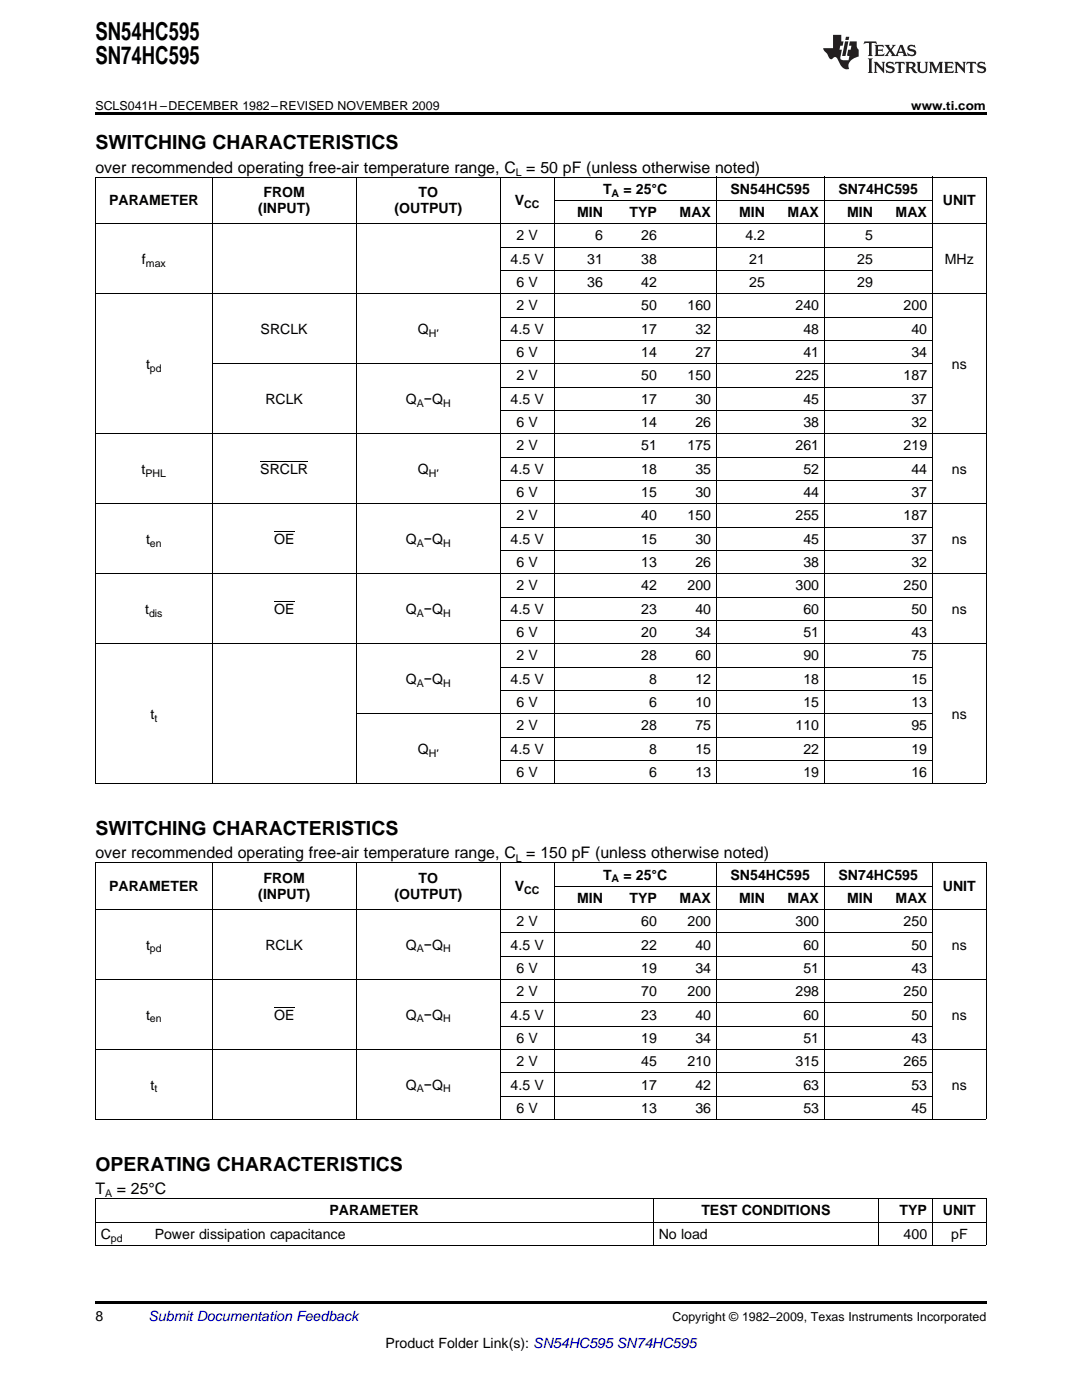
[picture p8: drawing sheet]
<svg xmlns="http://www.w3.org/2000/svg" width="216mm" height="279mm" viewBox="0 0 216 279" stroke-linecap="round" stroke-linejoin="round" font-family="sans-serif">
<g fill="#231f20">
<path d="M172.5 8.3l-.1 .5 .4-.2h.6v.1v2.1l-.2 .4h.9l-.2-.4v-2.1l.1-.1h.5l.5 .2-.2-.5zM174.5 9l.2 .3v1.5l-.2 .4h1.8l.2-.6a1.04 1.04 0 0 1-1.3 .2v-.7h.6l.3 .2v-.6l-.3 .2h-.6v-.6l.8-.1 .4 .3-.2-.5zM176.5 9l.9 1.1-.9 1.1h.8l-.2-.2 .4-.7 .5 .7-.2 .2h1.5l-.2-.2 .2-.4h.9l.1 .4-.2 .2h1l-.3-.3-.7-1.9h-.5l-.9 2-.8-1 .9-1h-.8l.1 .3-.4 .5-.3-.6 .1-.2zM179.7 9.3l.4 1h-.7zM181.3 9.1a.63 .63 0 0 0-.2 .7 .63 .63 0 0 0 .6 .4l.6 .2 .1 .2a.75 .75 0 0 1-.7 .4 .75 .75 0 0 1-.6-.5l.1 .7 .1-.1a1.11 1.11 0 0 0 1.5-.6 1.13 1.13 0 0 0-1.2-.8l-.1-.4a1.04 1.04 0 0 1 1.2 .2l-.2-.5-.2 .1-.4-.2zM173.2 11.7l.2 .3v2.2l-.2 .4h1l-.3-.4v-2.2l.3-.3zM174.3 12.3l.3 .4v1.5l-.3 .4h.8l-.2-.4v-1.3l1.5 1.7v-1.9l.2-.4h-.7l.2 .4v.9l-1.1-1.3zM177 12.5a.62 .62 0 0 0-.2 .7 .62 .62 0 0 0 .6 .4l.6 .1 .1 .3a.76 .76 0 0 1-.7 .3 .76 .76 0 0 1-.7-.4l.2 .7 .1-.1a1.11 1.11 0 0 0 1.5-.6 1.13 1.13 0 0 0-1.2-.8l-.1-.4a1.04 1.04 0 0 1 1.2 .2l-.2-.6-.2 .1-.5-.1zM178.7 12.3l-.2 .7a.61 .61 0 0 1 .8-.4v1.6l-.2 .4h.9l-.2-.4v-1.6a.63 .63 0 0 1 .7 .4l-.1-.7zM180.6 12.3l.3 .4v1.5l-.3 .4h1l-.2-.2-.1-.8 .6 .2a.76 .76 0 0 0 1.2 .7l-1-1a.58 .58 0 0 0 .6-.5 .58 .58 0 0 0-.5-.6zM181.4 12.7l.1-.1a.45 .45 0 0 1 .5 .1 .45 .45 0 0 1 .1 .5l-.8 .2zM182.9 12.3l.2 .2a2.17 2.17 0 0 0 .3 1.9 .99 .99 0 0 0 1.6-.6v-1.1l.2-.4h-.7l.2 .2a1.92 1.92 0 0 1-.2 1.8 .6 .6 0 0 1-.9-.5v-1.1l.2-.4zM185.4 12.3l.2 .4v1.5l-.2 .4h.7l-.2-.4v-1.4l.8 1.8 .8-1.8v1.4l-.2 .4h.9l-.2-.4v-1.5l.2-.4h-.8l-.6 1.5-.6-1.5zM188.4 12.3l.2 .4v1.5l-.2 .4h1.8l.1-.6a1.04 1.04 0 0 1-1.2 .2v-.7h.5l.4 .2v-.6l-.4 .2h-.5v-.7h.8l.3 .3-.1-.6zM190.5 12.3l.2 .4v1.5l-.2 .4h.7l-.2-.4v-1.3l1.5 1.7v-1.9l.2-.4h-.7l.2 .4v.9l-1.1-1.3zM192.9 12.3l-.1 .7a.61 .61 0 0 1 .7-.4l.1 1.6-.3 .4h1l-.3-.4 .1-1.6a.63 .63 0 0 1 .7 .4l-.1-.7zM195.2 12.5a.62 .62 0 0 0-.2 .7 .62 .62 0 0 0 .6 .4l.6 .1 .1 .3a.76 .76 0 0 1-.7 .3 .76 .76 0 0 1-.6-.4l.1 .7 .1-.1a1.11 1.11 0 0 0 1.6-.6 1.13 1.13 0 0 0-1.3-.8l-.1-.4a1.04 1.04 0 0 1 1.2 .2l-.1-.6-.2 .1-.5-.1z"/>
<path d="M166.2 7v2.6h-1.9v.4l.8 .9a.91 .91 0 0 0 1 .9 .56 .56 0 0 1 .5-.4 .56 .56 0 0 1 .5 .3l.4 .8a1.53 1.53 0 0 0 1.9 1.2 1.54 1.54 0 0 1 1-2.1l.9-.3v-1.4a1.52 1.52 0 0 1-.4-1.6h-1.3l-.2 .8h.5l-.2 .8h-.5l-.1 1v.2l.4 .1-.2 .8a1.93 1.93 0 0 1-1.6-.2l.3-1.9h-.5l.2-.8h.4l.2-.8h-.4v-1.3zM168.6 8.3l-.6 2.9h.7l.6-2.9zM168.8 7.3l-.1 .7h.6l.2-.7z"/>
</g>
<path d="M19 22.5h177.8v.5h-177.8zM19 259.7h177.8v.5h-177.8z" fill="#000"/>
<g fill="none" stroke="#000" stroke-width=".2">
<path d="M19 35.3h177.8M19.1 35.3v121.1M42.3 35.3v121.1M71.1 35.3v121.1M99.8 35.3v121.1M110.6 35.3v121.1M110.6 40h75.4M142.9 35.3v121.1M164.4 35.3v121.1M186 35.3v121.1M196.8 35.3v121.1M19 58.6h177.8"/>
<path d="M19 44.6h177.8M99.8 54h86.3M99.8 49.3h86.3M42.4 72.6h143.7M99.8 77.2h86.3M99.8 67.9h86.3M99.8 63.3h86.3M19 86.6h177.8M51.9 92.1h9.6M99.8 95.9h86.3M99.8 91.2h86.3M99.8 81.9h86.3"/>
<path d="M19 114.5h177.8M19 100.5h177.8M54.7 120h4M54.7 106h4M99.8 119.2h86.3M99.8 109.8h86.3M99.8 105.2h86.3M19 128.5h177.8M99.8 137.8h86.3M99.8 133.1h86.3M99.8 123.8h86.3M19 156.4h177.8"/>
<path d="M71.1 142.4h115M99.8 151.7h86.3M99.8 147.1h86.3M19 172.2h177.8M19.1 172.2v51.2M42.3 172.2v51.2M71.1 172.2v51.2M99.8 172.2v51.2M110.6 172.2v51.2M110.6 176.9h75.4M142.9 172.2v51.2M164.4 172.2v51.2"/>
<path d="M186 172.2v51.2M196.8 172.2v51.2M19 195.5h177.8M19 181.5h177.8M99.8 190.8h86.3M99.8 186.2h86.3M19 209.5h177.8M54.7 201h4M99.8 218.8h86.3M99.8 214.1h86.3M99.8 204.8h86.3M99.8 200.1h86.3"/>
<path d="M19 239.2h177.8M19 223.4h177.8M19.1 239.2v9.3M130.3 239.2v9.3M175.2 239.2v9.3M186 239.2v9.3M196.8 239.2v9.3M19 248.5h177.8M19 243.9h177.8"/>
</g>
<g font-size="4.9">
<text x="19" y="7.9">SN54HC595</text>
<text x="19" y="12.8">SN74HC595</text>
</g>
<g font-size="3.9">
<text x="19" y="29.7">SWITCHING CHARACTERISTICS</text>
<text x="19" y="166.6">SWITCHING CHARACTERISTICS</text>
<text x="19" y="233.6">OPERATING CHARACTERISTICS</text>
</g>
<g font-size="3.2">
<text x="19" y="34.4">over recommended operating free-air temperature range, C = 50 pF (unless otherwise noted)</text>
<text x="19" y="171.3">over recommended operating free-air temperature range, C = 150 pF (unless otherwise noted)</text>
<text x="19" y="238.3">T</text>
<text x="23.3" y="238.3">= 25°C</text>
</g>
<g font-size="2.8">
<text x="21.8" y="41">PARAMETER</text>
<text x="52.6" y="39.4">FROM</text>
<text x="83.5" y="39.4">TO</text>
<text x="102.7" y="41">V</text>
<text x="120.3" y="38.7">T</text>
<text x="124.4" y="38.7">= 25°C</text>
<text x="145.8" y="38.7">SN54HC595</text>
<text x="167.3" y="38.7">SN74HC595</text>
<text x="188.1" y="41">UNIT</text>
<text x="51.5" y="42.6">(INPUT)</text>
<text x="78.7" y="42.6">(OUTPUT)</text>
<text x="103" y="48">2 V</text>
<text x="115.1" y="43.3">MIN</text>
<text x="118.7" y="48">6</text>
<text x="125.6" y="43.3">TYP</text>
<text x="128" y="48">26</text>
<text x="135.6" y="43.3">MAX</text>
<text x="147.5" y="43.3">MIN</text>
<text x="148.7" y="48">4.2</text>
<text x="157.2" y="43.3">MAX</text>
<text x="169" y="43.3">MIN</text>
<text x="172.6" y="48">5</text>
<text x="178.7" y="43.3">MAX</text>
<text x="28.3" y="52.6">f</text>
<text x="101.9" y="52.6">4.5 V</text>
<text x="117.2" y="52.6">31</text>
<text x="128" y="52.6">38</text>
<text x="149.5" y="52.6">21</text>
<text x="171.1" y="52.6">25</text>
<text x="188.5" y="52.6">MHz</text>
<text x="103" y="57.3">6 V</text>
<text x="117.2" y="57.3">36</text>
<text x="128" y="57.3">42</text>
<text x="149.5" y="57.3">25</text>
<text x="171.1" y="57.3">29</text>
<text x="103" y="61.9">2 V</text>
<text x="128" y="61.9">50</text>
<text x="137.2" y="61.9">160</text>
<text x="158.7" y="61.9">240</text>
<text x="180.3" y="61.9">200</text>
<text x="52" y="66.6">SRCLK</text>
<text x="83.4" y="66.6">Q</text>
<text x="101.9" y="66.6">4.5 V</text>
<text x="103" y="71.3">6 V</text>
<text x="128" y="66.6">17</text>
<text x="128" y="71.3">14</text>
<text x="138.7" y="66.6">32</text>
<text x="138.7" y="71.3">27</text>
<text x="160.3" y="66.6">48</text>
<text x="160.3" y="71.3">41</text>
<text x="181.9" y="66.6">40</text>
<text x="181.9" y="71.3">34</text>
<text x="29.1" y="73.6">t</text>
<text x="103" y="75.9">2 V</text>
<text x="128" y="75.9">50</text>
<text x="137.2" y="75.9">150</text>
<text x="158.7" y="75.9">225</text>
<text x="180.3" y="75.9">187</text>
<text x="189.9" y="73.6">ns</text>
<text x="53" y="80.6">RCLK</text>
<text x="81" y="80.6">Q −Q</text>
<text x="101.9" y="80.6">4.5 V</text>
<text x="128" y="80.6">17</text>
<text x="138.7" y="80.6">30</text>
<text x="160.3" y="80.6">45</text>
<text x="181.9" y="80.6">37</text>
<text x="103" y="85.2">6 V</text>
<text x="103" y="89.9">2 V</text>
<text x="128" y="85.2">14</text>
<text x="128" y="89.9">51</text>
<text x="137.2" y="89.9">175</text>
<text x="138.7" y="85.2">26</text>
<text x="158.7" y="89.9">261</text>
<text x="160.3" y="85.2">38</text>
<text x="180.3" y="89.9">219</text>
<text x="181.9" y="85.2">32</text>
<text x="28.3" y="94.5">t</text>
<text x="51.9" y="94.5">SRCLR</text>
<text x="83.4" y="94.5">Q</text>
<text x="101.9" y="94.5">4.5 V</text>
<text x="128" y="94.5">18</text>
<text x="138.7" y="94.5">35</text>
<text x="160.3" y="94.5">52</text>
<text x="181.9" y="94.5">44</text>
<text x="189.9" y="94.5">ns</text>
<text x="103" y="99.2">6 V</text>
<text x="128" y="99.2">15</text>
<text x="138.7" y="99.2">30</text>
<text x="160.3" y="99.2">44</text>
<text x="181.9" y="99.2">37</text>
<text x="103" y="103.9">2 V</text>
<text x="128" y="103.9">40</text>
<text x="137.2" y="103.9">150</text>
<text x="158.7" y="103.9">255</text>
<text x="180.3" y="103.9">187</text>
<text x="29.1" y="108.5">t</text>
<text x="54.7" y="108.5">OE</text>
<text x="81" y="108.5">Q −Q</text>
<text x="101.9" y="108.5">4.5 V</text>
<text x="103" y="113.2">6 V</text>
<text x="128" y="108.5">15</text>
<text x="128" y="113.2">13</text>
<text x="138.7" y="108.5">30</text>
<text x="138.7" y="113.2">26</text>
<text x="160.3" y="108.5">45</text>
<text x="160.3" y="113.2">38</text>
<text x="181.9" y="108.5">37</text>
<text x="181.9" y="113.2">32</text>
<text x="189.9" y="108.5">ns</text>
<text x="103" y="117.8">2 V</text>
<text x="128" y="117.8">42</text>
<text x="137.2" y="117.8">200</text>
<text x="158.7" y="117.8">300</text>
<text x="180.3" y="117.8">250</text>
<text x="29" y="122.5">t</text>
<text x="54.7" y="122.5">OE</text>
<text x="81" y="122.5">Q −Q</text>
<text x="101.9" y="122.5">4.5 V</text>
<text x="128" y="122.5">23</text>
<text x="138.7" y="122.5">40</text>
<text x="160.3" y="122.5">60</text>
<text x="181.9" y="122.5">50</text>
<text x="189.9" y="122.5">ns</text>
<text x="103" y="127.1">6 V</text>
<text x="103" y="131.8">2 V</text>
<text x="128" y="127.1">20</text>
<text x="128" y="131.8">28</text>
<text x="138.7" y="127.1">34</text>
<text x="138.7" y="131.8">60</text>
<text x="160.3" y="127.1">51</text>
<text x="160.3" y="131.8">90</text>
<text x="181.9" y="127.1">43</text>
<text x="181.9" y="131.8">75</text>
<text x="81" y="136.5">Q −Q</text>
<text x="101.9" y="136.5">4.5 V</text>
<text x="129.5" y="136.5">8</text>
<text x="138.7" y="136.5">12</text>
<text x="160.3" y="136.5">18</text>
<text x="181.9" y="136.5">15</text>
<text x="30" y="143.4">t</text>
<text x="103" y="141.1">6 V</text>
<text x="129.5" y="141.1">6</text>
<text x="138.7" y="141.1">10</text>
<text x="160.3" y="141.1">15</text>
<text x="181.9" y="141.1">13</text>
<text x="189.9" y="143.4">ns</text>
<text x="103" y="145.8">2 V</text>
<text x="128" y="145.8">28</text>
<text x="138.7" y="145.8">75</text>
<text x="158.7" y="145.8">110</text>
<text x="181.9" y="145.8">95</text>
<text x="83.4" y="150.4">Q</text>
<text x="101.9" y="150.4">4.5 V</text>
<text x="103" y="155.1">6 V</text>
<text x="129.5" y="150.4">8</text>
<text x="129.5" y="155.1">6</text>
<text x="138.7" y="150.4">15</text>
<text x="138.7" y="155.1">13</text>
<text x="160.3" y="150.4">22</text>
<text x="160.3" y="155.1">19</text>
<text x="181.9" y="150.4">19</text>
<text x="181.9" y="155.1">16</text>
<text x="21.8" y="177.9">PARAMETER</text>
<text x="51.5" y="179.5">(INPUT)</text>
<text x="52.6" y="176.3">FROM</text>
<text x="78.7" y="179.5">(OUTPUT)</text>
<text x="83.5" y="176.3">TO</text>
<text x="102.7" y="177.9">V</text>
<text x="120.3" y="175.5">T</text>
<text x="124.4" y="175.5">= 25°C</text>
<text x="145.8" y="175.5">SN54HC595</text>
<text x="167.3" y="175.5">SN74HC595</text>
<text x="188.1" y="177.9">UNIT</text>
<text x="103" y="184.9">2 V</text>
<text x="115.1" y="180.2">MIN</text>
<text x="125.6" y="180.2">TYP</text>
<text x="128" y="184.9">60</text>
<text x="135.6" y="180.2">MAX</text>
<text x="137.2" y="184.9">200</text>
<text x="147.5" y="180.2">MIN</text>
<text x="157.2" y="180.2">MAX</text>
<text x="158.7" y="184.9">300</text>
<text x="169" y="180.2">MIN</text>
<text x="178.7" y="180.2">MAX</text>
<text x="180.3" y="184.9">250</text>
<text x="29.1" y="189.5">t</text>
<text x="53" y="189.5">RCLK</text>
<text x="81" y="189.5">Q −Q</text>
<text x="101.9" y="189.5">4.5 V</text>
<text x="128" y="189.5">22</text>
<text x="138.7" y="189.5">40</text>
<text x="160.3" y="189.5">60</text>
<text x="181.9" y="189.5">50</text>
<text x="189.9" y="189.5">ns</text>
<text x="103" y="194.2">6 V</text>
<text x="128" y="194.2">19</text>
<text x="138.7" y="194.2">34</text>
<text x="160.3" y="194.2">51</text>
<text x="181.9" y="194.2">43</text>
<text x="29.1" y="203.5">t</text>
<text x="54.7" y="203.5">OE</text>
<text x="81" y="203.5">Q −Q</text>
<text x="101.9" y="203.5">4.5 V</text>
<text x="103" y="198.8">2 V</text>
<text x="128" y="198.8">70</text>
<text x="128" y="203.5">23</text>
<text x="137.2" y="198.8">200</text>
<text x="138.7" y="203.5">40</text>
<text x="158.7" y="198.8">298</text>
<text x="160.3" y="203.5">60</text>
<text x="180.3" y="198.8">250</text>
<text x="181.9" y="203.5">50</text>
<text x="189.9" y="203.5">ns</text>
<text x="103" y="208.1">6 V</text>
<text x="128" y="208.1">19</text>
<text x="138.7" y="208.1">34</text>
<text x="160.3" y="208.1">51</text>
<text x="181.9" y="208.1">43</text>
<text x="103" y="212.8">2 V</text>
<text x="128" y="212.8">45</text>
<text x="137.2" y="212.8">210</text>
<text x="158.7" y="212.8">315</text>
<text x="180.3" y="212.8">265</text>
<text x="30" y="217.5">t</text>
<text x="81" y="217.5">Q −Q</text>
<text x="101.9" y="217.5">4.5 V</text>
<text x="128" y="217.5">17</text>
<text x="138.7" y="217.5">42</text>
<text x="160.3" y="217.5">63</text>
<text x="181.9" y="217.5">53</text>
<text x="189.9" y="217.5">ns</text>
<text x="103" y="222.1">6 V</text>
<text x="128" y="222.1">13</text>
<text x="138.7" y="222.1">36</text>
<text x="160.3" y="222.1">53</text>
<text x="181.9" y="222.1">45</text>
<text x="65.8" y="242.6">PARAMETER</text>
<text x="139.9" y="242.6">TEST CONDITIONS</text>
<text x="179.5" y="242.6">TYP</text>
<text x="188.1" y="242.6">UNIT</text>
<text x="20.1" y="247.2">C</text>
<text x="30.9" y="247.2">Power dissipation capacitance</text>
<text x="131.4" y="247.2">No load</text>
<text x="180.3" y="247.2">400</text>
<text x="189.8" y="247.2">pF</text>
<text x="19" y="263.6">8</text>
<text x="76.9" y="269">Product Folder Link(s): SN54HC595 SN74HC595</text>
</g>
<text font-size="2.8" fill="#0000c8" x="29.6" y="263.6">Submit Documentation Feedback</text>
<g font-size="2.5">
<text x="19" y="21.9">SCLS041H –DECEMBER 1982–REVISED NOVEMBER 2009</text>
<text x="181.8" y="21.9">www.ti.com</text>
<text x="134.2" y="263.6">Copyright © 1982–2009, Texas Instruments Incorporated</text>
</g>
<g font-size="2.1">
<text x="102.9" y="35.1">L</text>
<text x="104.6" y="41.6">CC</text>
<text x="122" y="39.2">A</text>
<text x="29.1" y="53.2">max</text>
<text x="85.6" y="67.2">H′</text>
<text x="29.9" y="74.2">pd</text>
<text x="83.2" y="81.1">A</text>
<text x="88.4" y="81.1">H</text>
<text x="29" y="95.1">PHL</text>
<text x="85.6" y="95.1">H′</text>
<text x="29.9" y="109.1">en</text>
<text x="83.2" y="109.1">A</text>
<text x="88.4" y="109.1">H</text>
<text x="29.7" y="123">dis</text>
<text x="83.2" y="123">A</text>
<text x="88.4" y="123">H</text>
<text x="83.2" y="137">A</text>
<text x="88.4" y="137">H</text>
<text x="30.8" y="144">t</text>
<text x="85.6" y="151">H′</text>
<text x="102.9" y="171.9">L</text>
<text x="104.6" y="178.4">CC</text>
<text x="122" y="176.1">A</text>
<text x="29.9" y="190.1">pd</text>
<text x="83.2" y="190.1">A</text>
<text x="88.4" y="190.1">H</text>
<text x="29.9" y="204">en</text>
<text x="83.2" y="204">A</text>
<text x="88.4" y="204">H</text>
<text x="30.8" y="218">t</text>
<text x="83.2" y="218">A</text>
<text x="88.4" y="218">H</text>
<text x="21" y="239">A</text>
<text x="22.1" y="247.8">pd</text>
</g>
</svg>
